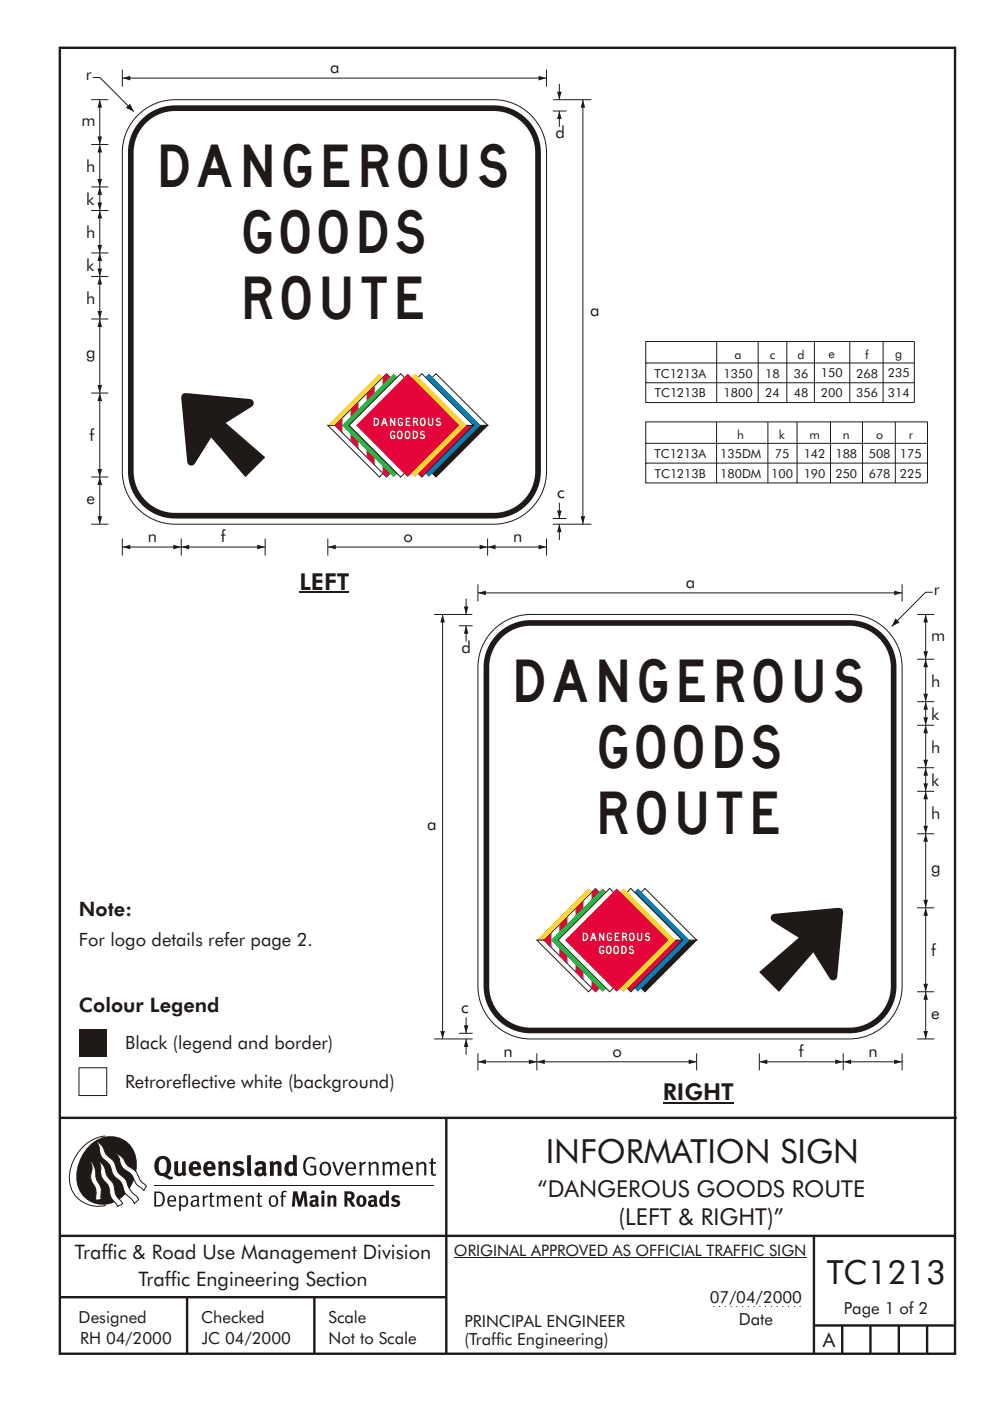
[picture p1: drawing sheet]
<svg xmlns="http://www.w3.org/2000/svg" width="210mm" height="297mm" viewBox="0 0 210 297" stroke-linecap="round" stroke-linejoin="round" font-family="sans-serif">
<path d="M137 77h57M152.1 72.4v13M160.9 72.4v13M166.9 72.4v13M172.8 72.4v13M180.3 72.4v13M187.4 72.4v13M137 81.2h57M194 85.3h-57v-12.9h57v13M96.3 266.7h74.7" fill="none" stroke="#1f1a17" stroke-width=".21"/>
<path d="M12.7 10.1h189.9v276.9h-189.9zM12.7 237h190.3M94.7 236.9v50.1M12.7 262h190M172.7 262v25M172.7 281h30M178.7 281v6M184.7 281v6M190.7 281v6M196.7 281v6" fill="none" stroke="#1f1a17" stroke-width=".51"/>
<path d="M16.8 226.4h5.8v5.9h-5.8z" fill-rule="evenodd" fill="#fff" stroke="#1f1a17" stroke-width=".21"/>
<path d="M16.8 218.2h5.8v5.9h-5.8z" fill="#1f1a17"/>
<path d="M151.3 277h19.3" fill="none" stroke="#1f1a17" stroke-width=".21" stroke-dasharray=".2 1" stroke-linecap="butt"/>
<path d="M12.7 275h82M39.7 275v12M66.7 275v12" fill="none" stroke="#1f1a17" stroke-width=".51"/>
<path d="M63.5 125.6h10.6M140.6 233.8h15.1" fill="none" stroke="#1f1a17" stroke-width=".22"/>
<path d="M104.7 133.6a11.2 11.2 0 0 1 7.9-3.3h67.6a11.2 11.2 0 0 1 11.2 11.2v67.6a11.2 11.2 0 0 1-11.2 11.2h-67.6a11.2 11.2 0 0 1-11.2-11.2v-67.6a11.2 11.2 0 0 1 3.3-7.9z" fill="none" stroke="#1f1a17" stroke-width=".21"/>
<path d="M105.1 134.8a10 10 0 0 1 7.5-3.3h67.6a10 10 0 0 1 10 10v67.6a10 10 0 0 1-10 10h-67.6a10 10 0 0 1-10-10v-67.6a9.9 9.9 0 0 1 2.5-6.7z" fill-rule="evenodd" fill="#1f1a17"/>
<path d="M106.4 135.3a8.8 8.8 0 0 1 6.2-2.6h67.6a8.8 8.8 0 0 1 8.8 8.8v67.6a8.8 8.8 0 0 1-8.8 8.8h-67.6a8.8 8.8 0 0 1-8.8-8.8v-67.6a8.8 8.8 0 0 1 2.6-6.2z" fill-rule="evenodd" fill="#fff"/>
<path d="M197.9 125.6h-1.5l-7.2 7.2" fill="none" stroke="#1f1a17" stroke-width=".21"/>
<path d="M190 131.1l.9 .9-1.7 .8 .8-1.7-.8 1.7z" fill-rule="evenodd" fill="#1f1a17"/>
<path d="M196.4 192.5v17.8" fill="none" stroke="#1f1a17" stroke-width=".21"/>
<g fill="#1f1a17">
<path d="M196.4 192.5l.5 1.7h-1l.5-1.7 .5 1.7z" fill-rule="evenodd"/>
<path d="M195.9 208.6h1l-.5 1.7 .5-1.7-.5 1.7z" fill-rule="evenodd"/>
</g>
<path d="M196.4 210.3v10" fill="none" stroke="#1f1a17" stroke-width=".21"/>
<g fill="#1f1a17">
<path d="M196.4 210.3l.5 1.7h-1l.5-1.7 .5 1.7z" fill-rule="evenodd"/>
<path d="M195.9 218.6h1l-.5 1.7 .5-1.7-.5 1.7z" fill-rule="evenodd"/>
</g>
<path d="M101.4 125.7h90" fill="none" stroke="#1f1a17" stroke-width=".21"/>
<g fill="#1f1a17">
<path d="M189.7 125.2l1.7 .5-1.7 .5 1.7-.5-1.7 .5z" fill-rule="evenodd"/>
<path d="M101.4 125.7l1.7-.5v1z" fill-rule="evenodd"/>
</g>
<path d="M191.4 123.9v3.6M194.6 210.3h3.6" fill="none" stroke="#1f1a17" stroke-width=".21"/>
<path d="M163.8 194l.5-.3 13.6-1.2a.87 .87 0 0 1 1 1l-1.3 13.5a.87 .87 0 0 1-.6 .8 .87 .87 0 0 1-1-.4l-3.4-5.5-7.3 8.4-4.2-4.2 8.4-7.3-5.6-3.5a.87 .87 0 0 1-.1-1.3z" fill-rule="evenodd" fill="#1f1a17"/>
<path d="M196.4 176.8v15.7M194.6 192.5h3.6" fill="none" stroke="#1f1a17" stroke-width=".21"/>
<g fill="#1f1a17">
<path d="M196.4 176.8l.5 1.7h-1l.5-1.7 .5 1.7z" fill-rule="evenodd"/>
<path d="M195.9 190.8h1l-.5 1.7 .5-1.7-.5 1.7z" fill-rule="evenodd"/>
</g>
<path d="M194.6 176.8h3.6M196.4 167.8v9" fill="none" stroke="#1f1a17" stroke-width=".21"/>
<g fill="#1f1a17">
<path d="M196.4 167.8l.5 1.7h-1l.5-1.7 .5 1.7z" fill-rule="evenodd"/>
<path d="M195.9 175.1h1l-.5 1.7 .5-1.7-.5 1.7z" fill-rule="evenodd"/>
</g>
<path d="M194.6 167.8h3.6M196.4 162.8v5" fill="none" stroke="#1f1a17" stroke-width=".21"/>
<g fill="#1f1a17">
<path d="M196.4 162.8l.5 1.7h-1l.5-1.7 .5 1.7z" fill-rule="evenodd"/>
<path d="M195.9 166.1h1l-.5 1.7 .5-1.7-.5 1.7z" fill-rule="evenodd"/>
</g>
<path d="M196.4 153.8v9M194.6 162.8h3.6" fill="none" stroke="#1f1a17" stroke-width=".21"/>
<g fill="#1f1a17">
<path d="M196.4 153.8l.5 1.7h-1l.5-1.7 .5 1.7z" fill-rule="evenodd"/>
<path d="M195.9 161.1h1l-.5 1.7 .5-1.7-.5 1.7z" fill-rule="evenodd"/>
</g>
<path d="M194.6 153.8h3.6M196.4 148.8v5" fill="none" stroke="#1f1a17" stroke-width=".21"/>
<g fill="#1f1a17">
<path d="M196.4 148.8l.5 1.7h-1l.5-1.7 .5 1.7z" fill-rule="evenodd"/>
<path d="M195.9 152.1h1l-.5 1.7 .5-1.7-.5 1.7z" fill-rule="evenodd"/>
</g>
<path d="M196.4 139.8v9M194.6 148.8h3.6" fill="none" stroke="#1f1a17" stroke-width=".21"/>
<g fill="#1f1a17">
<path d="M196.4 139.8l.5 1.7h-1l.5-1.7 .5 1.7z" fill-rule="evenodd"/>
<path d="M195.9 147.1h1l-.5 1.7 .5-1.7-.5 1.7z" fill-rule="evenodd"/>
</g>
<path d="M194.6 130.3h3.6M196.4 130.3v9.5" fill="none" stroke="#1f1a17" stroke-width=".21"/>
<g fill="#1f1a17">
<path d="M196.4 130.3l.5 1.7h-1l.5-1.7 .5 1.7z" fill-rule="evenodd"/>
<path d="M195.9 138.1h1l-.5 1.7 .5-1.7-.5 1.7z" fill-rule="evenodd"/>
</g>
<path d="M125.9 199.3h21.9l-11 11z" fill="#1f1a17" stroke="#1f1a17" stroke-width=".21"/>
<path d="M125.9 199.3l10.9-10.9 11 10.9z" fill-rule="evenodd" fill="#fff" stroke="#1f1a17" stroke-width=".21"/>
<path d="M124.4 199.3l10.9-10.9 11 10.9-11 11z" fill="#0073c7"/>
<path d="M122.9 199.3h21.9l-11 11z" fill="#e6053b" stroke="#1f1a17" stroke-width=".21"/>
<path d="M122.9 199.3l10.9-10.9 11 10.9z" fill-rule="evenodd" fill="#fff" stroke="#1f1a17" stroke-width=".21"/>
<g fill="#fad617">
<path d="M121.4 199.3l10.9-10.9 11 10.9-11 11z"/>
<path d="M124.8 188.4l11 10.9h-21.9z"/>
</g>
<g fill="#fff" stroke="#1f1a17" stroke-width=".21">
<path d="M113.9 199.3h21.9l-11 11z" fill-rule="evenodd"/>
<path d="M115.4 199.3l10.9-10.9 11 10.9-11 11z" fill-rule="evenodd"/>
</g>
<path d="M117 197.7v3.2l-1.6-1.6zM120.4 194.3v10l-1.7-1.7v-6.6zM122.1 192.6l1.7-1.7v16.8l-1.7-1.7zM126.3 188.4l.9 .8v20.2l-.9 .9-.8-.9v-20.2zM128.9 190.9l1.7 1.7v13.4l-1.7 1.7zM132.3 194.3l1.7 1.7v6.6l-1.7 1.7zM135.7 197.7l1.6 1.6-1.6 1.6z" fill-rule="evenodd" fill="#e6053b"/>
<path d="M116.9 199.3l10.9-10.9 11 10.9-11 11z" fill="#1fb53b"/>
<path d="M118.4 199.3l10.9-10.9 11 10.9-11 11z" fill-rule="evenodd" fill="#fff" stroke="#1f1a17" stroke-width=".21"/>
<path d="M119.9 199.3l10.9-10.9 11 10.9-11 11z" fill="#e6053b"/>
<path d="M93.9 130.3v90M194.6 139.8h3.6" fill="none" stroke="#1f1a17" stroke-width=".21"/>
<g fill="#1f1a17">
<path d="M93.9 130.3l.5 1.7h-1l.5-1.7 .5 1.7z" fill-rule="evenodd"/>
<path d="M93.4 218.6h1l-.5 1.7 .5-1.7-.5 1.7z" fill-rule="evenodd"/>
</g>
<path d="M98.9 132.7v3.3" fill="none" stroke="#1f1a17" stroke-width=".21"/>
<path d="M98.9 132.7l.5 1.7h-1l.5-1.7 .5 1.7z" fill-rule="evenodd" fill="#1f1a17"/>
<path d="M98.9 220.3v3.3" fill="none" stroke="#1f1a17" stroke-width=".21"/>
<path d="M98.9 220.3l.5 1.7h-1l.5-1.7 .5 1.7z" fill-rule="evenodd" fill="#1f1a17"/>
<path d="M98.9 126.9v3.4" fill="none" stroke="#1f1a17" stroke-width=".21"/>
<path d="M98.4 128.6h1l-.5 1.7 .5-1.7-.5 1.7z" fill-rule="evenodd" fill="#1f1a17"/>
<path d="M98.9 215.7v3.4" fill="none" stroke="#1f1a17" stroke-width=".21"/>
<path d="M98.4 217.4h1l-.5 1.7 .5-1.7-.5 1.7z" fill-rule="evenodd" fill="#1f1a17"/>
<path d="M92.1 130.3h8.1M97.4 132.7h2.9M101.4 123.9v3.6M97.4 219.1h2.9M92.1 220.3h8.2M101.4 225.1h12.5M194.6 220.3h3.6" fill="none" stroke="#1f1a17" stroke-width=".21"/>
<g fill="#1f1a17">
<path d="M112.2 224.6l1.7 .5-1.7 .5 1.7-.5-1.7 .5z" fill-rule="evenodd"/>
<path d="M101.4 225.1l1.7-.5v1z" fill-rule="evenodd"/>
</g>
<path d="M101.4 223.3v3.6M113.9 223.3v3.6M113.9 225.1h33.9" fill="none" stroke="#1f1a17" stroke-width=".21"/>
<g fill="#1f1a17">
<path d="M146.1 224.6l1.7 .5-1.7 .5 1.7-.5-1.7 .5z" fill-rule="evenodd"/>
<path d="M113.9 225.1l1.7-.5v1z" fill-rule="evenodd"/>
</g>
<path d="M147.8 223.3v3.6M178.9 225.1h12.5" fill="none" stroke="#1f1a17" stroke-width=".21"/>
<g fill="#1f1a17">
<path d="M189.7 224.6l1.7 .5-1.7 .5 1.7-.5-1.7 .5z" fill-rule="evenodd"/>
<path d="M178.9 225.1l1.7-.5v1z" fill-rule="evenodd"/>
</g>
<path d="M161.1 225.1h17.8M178.9 223.3v3.6M191.4 223.3v3.6" fill="none" stroke="#1f1a17" stroke-width=".21"/>
<g fill="#1f1a17">
<path d="M177.2 224.6l1.7 .5-1.7 .5 1.7-.5-1.7 .5z" fill-rule="evenodd"/>
<path d="M161.1 225.1l1.7-.5v1z" fill-rule="evenodd"/>
</g>
<path d="M29.2 24.4a11.2 11.2 0 0 1 7.9-3.3h67.7a11.2 11.2 0 0 1 11.2 11.2v67.6a11.2 11.2 0 0 1-11.2 11.2h-67.7a11.2 11.2 0 0 1-11.1-11.2v-67.6a11.2 11.2 0 0 1 3.2-7.9zM161.1 223.3v3.6" fill="none" stroke="#1f1a17" stroke-width=".21"/>
<path d="M29.7 25.7a10 10 0 0 1 7.4-3.4h67.7a10 10 0 0 1 10 10v67.6a10 10 0 0 1-10 10h-67.7a10 10 0 0 1-9.9-10v-67.6a9.9 9.9 0 0 1 2.5-6.6z" fill-rule="evenodd" fill="#1f1a17"/>
<path d="M30.9 26.1a8.8 8.8 0 0 1 6.2-2.6h67.7a8.8 8.8 0 0 1 8.8 8.8v67.6a8.8 8.8 0 0 1-8.8 8.8h-67.7a8.8 8.8 0 0 1-8.7-8.8v-67.6a8.8 8.8 0 0 1 2.5-6.2z" fill-rule="evenodd" fill="#fff"/>
<path d="M19.7 16.4h1.5l7.2 7.3" fill="none" stroke="#1f1a17" stroke-width=".21"/>
<path d="M26.7 22.9l.9-.9 .8 1.7-1.7-.8 1.7 .8z" fill-rule="evenodd" fill="#1f1a17"/>
<path d="M21.2 83.3v17.8" fill="none" stroke="#1f1a17" stroke-width=".21"/>
<g fill="#1f1a17">
<path d="M21.2 83.3l.5 1.7h-1l.5-1.7 .5 1.7z" fill-rule="evenodd"/>
<path d="M20.7 99.4h1l-.5 1.7 .5-1.7-.5 1.7z" fill-rule="evenodd"/>
</g>
<path d="M21.2 101.1v10" fill="none" stroke="#1f1a17" stroke-width=".21"/>
<g fill="#1f1a17">
<path d="M21.2 101.1l.5 1.7h-1l.5-1.7 .5 1.7z" fill-rule="evenodd"/>
<path d="M20.7 109.4h1l-.5 1.7 .5-1.7-.5 1.7z" fill-rule="evenodd"/>
</g>
<path d="M26 16.6h90" fill="none" stroke="#1f1a17" stroke-width=".21"/>
<g fill="#1f1a17">
<path d="M26 16.6l1.6-.5v1l-1.6-.5 1.6-.5z" fill-rule="evenodd"/>
<path d="M114.3 16.1l1.7 .5-1.7 .5v-1l1.7 .5z" fill-rule="evenodd"/>
</g>
<path d="M26 14.7v3.7M19.4 101.1h3.6" fill="none" stroke="#1f1a17" stroke-width=".21"/>
<path d="M38.7 83.6l.8-.3 13.5 1.3a.87 .87 0 0 1 .8 .7 .87 .87 0 0 1-.4 .9l-5.5 3.5 8.4 7.3-4.2 4.2-7.3-8.4-3.5 5.5a.87 .87 0 0 1-.9 .4 .87 .87 0 0 1-.7-.8l-1.2-13.6z" fill-rule="evenodd" fill="#1f1a17"/>
<path d="M21.2 67.6v15.7M19.4 83.3h3.6" fill="none" stroke="#1f1a17" stroke-width=".21"/>
<g fill="#1f1a17">
<path d="M21.2 67.6l.5 1.7h-1l.5-1.7 .5 1.7z" fill-rule="evenodd"/>
<path d="M20.7 81.6h1l-.5 1.7 .5-1.7-.5 1.7z" fill-rule="evenodd"/>
</g>
<path d="M21.2 58.6v9M19.4 67.6h3.6" fill="none" stroke="#1f1a17" stroke-width=".21"/>
<g fill="#1f1a17">
<path d="M21.2 58.6l.5 1.7h-1l.5-1.7 .5 1.7z" fill-rule="evenodd"/>
<path d="M20.7 65.9h1l-.5 1.7 .5-1.7-.5 1.7z" fill-rule="evenodd"/>
</g>
<path d="M19.4 58.6h3.6M21.2 53.6v5" fill="none" stroke="#1f1a17" stroke-width=".21"/>
<g fill="#1f1a17">
<path d="M21.2 53.6l.5 1.7h-1l.5-1.7 .5 1.7z" fill-rule="evenodd"/>
<path d="M20.7 56.9h1l-.5 1.7 .5-1.7-.5 1.7z" fill-rule="evenodd"/>
</g>
<path d="M19.4 53.6h3.6M21.2 44.6v9" fill="none" stroke="#1f1a17" stroke-width=".21"/>
<g fill="#1f1a17">
<path d="M21.2 44.6l.5 1.7h-1l.5-1.7 .5 1.7z" fill-rule="evenodd"/>
<path d="M20.7 51.9h1l-.5 1.7 .5-1.7-.5 1.7z" fill-rule="evenodd"/>
</g>
<path d="M21.2 39.6v5M19.4 44.6h3.6" fill="none" stroke="#1f1a17" stroke-width=".21"/>
<g fill="#1f1a17">
<path d="M21.2 39.6l.5 1.7h-1l.5-1.7 .5 1.7z" fill-rule="evenodd"/>
<path d="M20.7 42.9h1l-.5 1.7 .5-1.7-.5 1.7z" fill-rule="evenodd"/>
</g>
<path d="M19.4 39.6h3.6M21.2 30.6v9" fill="none" stroke="#1f1a17" stroke-width=".21"/>
<g fill="#1f1a17">
<path d="M21.2 30.6l.5 1.7h-1l.5-1.7 .5 1.7z" fill-rule="evenodd"/>
<path d="M20.7 37.9h1l-.5 1.7 .5-1.7-.5 1.7z" fill-rule="evenodd"/>
</g>
<path d="M19.4 21.1h3.6M21.2 21.1v9.5" fill="none" stroke="#1f1a17" stroke-width=".21"/>
<g fill="#1f1a17">
<path d="M21.2 21.1l.5 1.7h-1l.5-1.7 .5 1.7z" fill-rule="evenodd"/>
<path d="M20.7 28.9h1l-.5 1.7 .5-1.7-.5 1.7z" fill-rule="evenodd"/>
</g>
<path d="M81.5 90.2h22l-11 10.9z" fill="#1f1a17" stroke="#1f1a17" stroke-width=".21"/>
<path d="M81.5 90.2l11-11 11 11z" fill-rule="evenodd" fill="#fff" stroke="#1f1a17" stroke-width=".21"/>
<path d="M80 90.2l11-11 11 11-11 10.9z" fill="#0073c7"/>
<path d="M78.6 90.2h21.9l-11 10.9z" fill="#e6053b" stroke="#1f1a17" stroke-width=".21"/>
<path d="M78.6 90.2l10.9-11 11 11z" fill-rule="evenodd" fill="#fff" stroke="#1f1a17" stroke-width=".21"/>
<g fill="#fad617">
<path d="M77.1 90.2l10.9-11 11 11-11 10.9z"/>
<path d="M80.5 79.2l11 11h-21.9z"/>
</g>
<g fill="#fff" stroke="#1f1a17" stroke-width=".21">
<path d="M69.6 90.2h21.9l-11 10.9z" fill-rule="evenodd"/>
<path d="M82 79.2l11 11-11 10.9-10.9-10.9z" fill-rule="evenodd"/>
</g>
<path d="M72.7 88.6v3.2l-1.6-1.6zM74.4 86.9l1.7-1.7v10l-1.7-1.7zM77.8 83.5l1.7-1.7v16.8l-1.7-1.7zM82 79.2l.9 .9v20.2l-.9 .8-.8-.8v-20.2zM84.6 81.8l1.7 1.7v13.4l-1.7 1.7zM88 85.2l1.7 1.7v6.6l-1.7 1.7zM91.4 88.6l1.6 1.6-1.6 1.6z" fill-rule="evenodd" fill="#e6053b"/>
<path d="M72.6 90.2l10.9-11 11 11-11 10.9z" fill="#1fb53b"/>
<path d="M74.1 90.2l10.9-11 11 11-11 10.9z" fill-rule="evenodd" fill="#fff" stroke="#1f1a17" stroke-width=".21"/>
<path d="M75.6 90.2l10.9-11 11 11-11 10.9z" fill="#e6053b"/>
<path d="M19.4 30.6h3.6M123.7 21.1v90" fill="none" stroke="#1f1a17" stroke-width=".21"/>
<g fill="#1f1a17">
<path d="M123.7 21.1l.5 1.7h-1l.5-1.7 .5 1.7z" fill-rule="evenodd"/>
<path d="M123.2 109.4h1l-.5 1.7 .5-1.7-.5 1.7z" fill-rule="evenodd"/>
</g>
<path d="M118.7 23.5v3.4" fill="none" stroke="#1f1a17" stroke-width=".21"/>
<path d="M118.7 23.5l.5 1.7h-1l.5-1.7 .5 1.7z" fill-rule="evenodd" fill="#1f1a17"/>
<path d="M118.7 111.1v3.4" fill="none" stroke="#1f1a17" stroke-width=".21"/>
<path d="M118.7 111.1l.5 1.7h-1l.5-1.7 .5 1.7z" fill-rule="evenodd" fill="#1f1a17"/>
<path d="M118.7 17.8v3.3" fill="none" stroke="#1f1a17" stroke-width=".21"/>
<path d="M118.2 19.4h1l-.5 1.7 .5-1.7-.5 1.7z" fill-rule="evenodd" fill="#1f1a17"/>
<path d="M118.7 106.6v3.3" fill="none" stroke="#1f1a17" stroke-width=".21"/>
<path d="M118.2 108.2h1l-.5 1.7 .5-1.7-.5 1.7z" fill-rule="evenodd" fill="#1f1a17"/>
<path d="M116 14.7v3.7M117.3 23.5h2.9M117.4 21.1h8.1M19.4 111.1h3.6M103.5 116h12.5M117.3 111.1h8.2M117.3 109.9h2.9" fill="none" stroke="#1f1a17" stroke-width=".21"/>
<g fill="#1f1a17">
<path d="M103.5 116l1.6-.5v1l-1.6-.5 1.6-.5z" fill-rule="evenodd"/>
<path d="M114.3 115.5l1.7 .5-1.7 .5v-1l1.7 .5z" fill-rule="evenodd"/>
</g>
<path d="M69.6 116h33.9M103.5 114.2v3.6M116 114.2v3.6" fill="none" stroke="#1f1a17" stroke-width=".21"/>
<g fill="#1f1a17">
<path d="M69.6 116l1.6-.5v1l-1.6-.5 1.6-.5z" fill-rule="evenodd"/>
<path d="M101.8 115.5l1.7 .5-1.7 .5v-1l1.7 .5z" fill-rule="evenodd"/>
</g>
<path d="M26 116h12.5M69.6 114.2v3.6" fill="none" stroke="#1f1a17" stroke-width=".21"/>
<g fill="#1f1a17">
<path d="M26 116l1.6-.5v1l-1.6-.5 1.6-.5z" fill-rule="evenodd"/>
<path d="M36.8 115.5l1.7 .5-1.7 .5v-1l1.7 .5z" fill-rule="evenodd"/>
</g>
<path d="M26 114.2v3.6M38.5 114.2v3.6M38.5 116h17.8" fill="none" stroke="#1f1a17" stroke-width=".21"/>
<g fill="#1f1a17">
<path d="M38.5 116l1.6-.5v1l-1.6-.5 1.6-.5z" fill-rule="evenodd"/>
<path d="M54.6 115.5l1.7 .5-1.7 .5v-1l1.7 .5z" fill-rule="evenodd"/>
</g>
<path d="M137 94h59.8M137 98.2h59.8M152 89.4v13M162.9 89.4v13M169.1 89.4v13M176.2 89.4v13M183 89.4v13M190 89.4v13M56.3 114.2v3.6M196.8 102.4h-59.8v-13h59.8v13" fill="none" stroke="#1f1a17" stroke-width=".21"/>
<g fill="#1f1a17">
<path d="M64.9 245.6a1.61 1.61 0 0 1 2.1 .1l-.2 .2a1.17 1.17 0 0 0-1.4-.1 1.17 1.17 0 0 0-.6 1.2 1.42 1.42 0 0 0 1.2 1.9l.7-.2v-1.2h-.8l-.1-.4h1.3v1.9a1.82 1.82 0 0 1-2.2-.1 1.82 1.82 0 0 1-.6-2.1l.2-.7z" fill-rule="evenodd"/>
<path d="M68.2 246.6a1.77 1.77 0 0 0 .4 2.6 1.39 1.39 0 0 0 1.4-.5 1.39 1.39 0 0 0 .2-1.5 1.19 1.19 0 0 0-2-.6zM68.5 246.8a.83 .83 0 0 1 1 .1 .83 .83 0 0 1 .2 1 .75 .75 0 0 1-.6 1 .75 .75 0 0 1-.8-.8v-.9z" fill-rule="evenodd"/>
<path d="M70.5 246.4l.4-.1 .8 2.4 .8-2.3h.5l-1.1 2.8h-.4z" fill-rule="evenodd"/>
<path d="M73.6 246.7a1.74 1.74 0 0 0 .5 2.5h.9l.5-.3-.2-.3a.89 .89 0 0 1-1.1 .2 .89 .89 0 0 1-.4-.9h1.7a1.15 1.15 0 0 0-.4-1.4 1.15 1.15 0 0 0-1.5 .2zM74 246.9a.67 .67 0 0 1 .8-.1 .67 .67 0 0 1 .3 .7h-1.3z" fill-rule="evenodd"/>
<path d="M76.2 246.4l.4-.1 .1 .5 .5-.4 .5-.1-.2 .5a.61 .61 0 0 0-.8 .6v1.8h-.4z" fill-rule="evenodd"/>
<path d="M78.1 246.4l.5-.1 .1 .5a.89 .89 0 0 1 .9-.5 .89 .89 0 0 1 .7 .8v2.1h-.4v-2.1l-.1-.3-.3-.1-.8 .4v2.1h-.4z" fill-rule="evenodd"/>
<path d="M81.1 246.4l.4-.1 .1 .4a.83 .83 0 0 1 .8-.4 .83 .83 0 0 1 .7 .5 .86 .86 0 0 1 .9-.5 .86 .86 0 0 1 .7 .8v2.1h-.4l-.1-2.3a.5 .5 0 0 0-.8 0l-.2 .2v2.1h-.5v-2.2l-.4-.3-.7 .4v2.1h-.4z" fill-rule="evenodd"/>
<path d="M85.7 246.7a1.74 1.74 0 0 0 .5 2.5h.9l.5-.3-.2-.3a.89 .89 0 0 1-1.1 .2 .89 .89 0 0 1-.4-.9h1.7a1.15 1.15 0 0 0-.5-1.4 1.15 1.15 0 0 0-1.4 .2zM86 246.9a.67 .67 0 0 1 .9-.1 .67 .67 0 0 1 .3 .7h-1.3z" fill-rule="evenodd"/>
<path d="M88.3 246.4l.4-.1 .1 .5a.89 .89 0 0 1 .9-.5 .89 .89 0 0 1 .7 .8v2.1h-.4v-2.1l-.1-.3-.3-.1-.8 .4v2.1h-.4z" fill-rule="evenodd"/>
<path d="M91.5 245.7l.4-.2v.9h.7l-.2 .3h-.5v2.1l.1 .1h.5l.1 .3a.71 .71 0 0 1-1.2-.5v-2h-.3v-.3h.3z" fill-rule="evenodd"/>
<path d="M37 246.3l.8-.2v2a.46 .46 0 0 0 .2 .7 .46 .46 0 0 0 .6-.3v-2.2l.8-.1v2.3l.2 .6-.6 .3-.2-.3a1.03 1.03 0 0 1-1.2 .2 1.03 1.03 0 0 1-.6-1z" fill-rule="evenodd"/>
<path d="M40.4 246.6a1.64 1.64 0 0 0 0 2.3 1.64 1.64 0 0 0 2.3 .1l-.4-.5a.78 .78 0 0 1-.9 .3 .78 .78 0 0 1-.5-.8h1.8a1.37 1.37 0 0 0-.6-1.6 1.37 1.37 0 0 0-1.7 .2zM41 246.9a.48 .48 0 0 1 .7-.1 .48 .48 0 0 1 .2 .6h-1z" fill-rule="evenodd"/>
<path d="M43.5 246.6a1.65 1.65 0 0 0-.2 2 1.65 1.65 0 0 0 1.9 .7l.5-.3-.3-.5a.78 .78 0 0 1-.9 .3 .78 .78 0 0 1-.5-.8h1.8a1.37 1.37 0 0 0-.6-1.6 1.37 1.37 0 0 0-1.7 .2zM44.1 246.9a.48 .48 0 0 1 .6-.1 .48 .48 0 0 1 .2 .6h-.9z" fill-rule="evenodd"/>
<path d="M46.3 246.4l.7-.3 .1 .4a.95 .95 0 0 1 1-.3 .95 .95 0 0 1 .7 .9v2.2h-.8v-2.3l-.3-.2-.5 .3v2.2h-.8z" fill-rule="evenodd"/>
<path d="M49.7 246.5a1.73 1.73 0 0 1 2-.1l-.2 .6-.6-.2a.42 .42 0 0 0-.6 .3l.2 .2a1.23 1.23 0 0 1 1.4 1 1.47 1.47 0 0 1-2.3 .9l-.3-.1 .3-.6 .7 .3a.47 .47 0 0 0 .7-.3 .87 .87 0 0 0-1-.6l-.4-.2-.1-.4z" fill-rule="evenodd"/>
<path d="M54.1 246.6l.3 .6 .3-.2a.62 .62 0 0 1 .9 0v.4a1.21 1.21 0 0 0-1.3 .3 1.21 1.21 0 0 0-.2 1.4 1.19 1.19 0 0 0 1.7 0l.5 .3 .4-.4-.3-.4v-1.3a.96 .96 0 0 0-1.3-1.1zM55 248.1l.6-.1v.6a.43 .43 0 0 1-.6 .1 .43 .43 0 0 1 0-.6z" fill-rule="evenodd"/>
<path d="M57.2 246.4l.7-.3 .1 .4a.95 .95 0 0 1 1-.3 .95 .95 0 0 1 .7 .9v2.2h-.8v-2.3l-.3-.2-.5 .3v2.2h-.8z" fill-rule="evenodd"/>
<path d="M62.2 244.8v1.6a1.29 1.29 0 0 0-1.4 .1 1.29 1.29 0 0 0-.5 1.3 1.24 1.24 0 0 0 .5 1.4 1.24 1.24 0 0 0 1.5-.1l.1 .2h.7l-.1-4.3zM61.5 246.9h.4l.3 .1v1.5l-.3 .2a.48 .48 0 0 1-.6-.5 1.52 1.52 0 0 1 .2-1.3z" fill-rule="evenodd"/>
<path d="M52.4 245l.8-.2 .2 4.5h-.8l-.1-.2z" fill-rule="evenodd"/>
</g>
<path d="M22.4 240.9a9 9 0 0 0-7.4 10.8 6.2 6.2 0 0 0 7.5 3.9M32.7 251.4h59.4" fill="none" stroke="#1f1a17" stroke-width=".21"/>
<path d="M19.1 242.7a5.7 5.7 0 0 1 6.5-1.4 5.7 5.7 0 0 1 3.4 5.7 8.6 8.6 0 0 1-6.2 8.4 5.7 5.7 0 0 1-6.5-7.1 9.9 9.9 0 0 1 2.8-5.6z" fill-rule="evenodd" fill="#1f1a17"/>
<path d="M24.4 244.6a3.1 3.1 0 0 1 2.3 2.1l.8 .8a3.2 3.2 0 0 1 2 2.3l.4 .7 1.2 1-.6 .9-.2-.3a3.5 3.5 0 0 1-1.9-2 3.8 3.8 0 0 0-2.1-2.2 3.5 3.5 0 0 1-1-2.3zM20.4 242a3.4 3.4 0 0 1 1.9 2.4l.7 .9a3.3 3.3 0 0 1 1.7 2.5 4.4 4.4 0 0 0 1.7 2l.3 .3a6.1 6.1 0 0 0 2.5 3.7l.2 .5-.9 .9a6.1 6.1 0 0 0-1.9-2.2l-.4-.7a3.6 3.6 0 0 0-1.9-2.8l-.6-1.1a3.6 3.6 0 0 0-1.9-2.8 3.7 3.7 0 0 1-.8-2.4zM21 246.2a3.4 3.4 0 0 1 1.5 2.7l.6 .9a3.8 3.8 0 0 1 1.4 3.1l.3 .8 1.2 1.5-1 .6-.5-.8a3.2 3.2 0 0 1-1.3-2.8 4.3 4.3 0 0 0-1.4-2.2 4.7 4.7 0 0 1-.5-2.9zM19.2 246.1a5.1 5.1 0 0 1 1.2 3.7l.3 .7a3.1 3.1 0 0 1 .7 3l.1 .8-1.1 .2-.1-.8a3.5 3.5 0 0 0-.9-3.2 3.6 3.6 0 0 1 .1-2.6z" fill-rule="evenodd" fill="#fff" stroke="#1f1a17" stroke-width=".21"/>
<g fill="#1f1a17">
<path d="M33.4 245.5a2.51 2.51 0 0 0 .4 3.7l.8 .2a2.78 2.78 0 0 0 2 .6l.2-.5h-.6l-.7-.4a2.56 2.56 0 0 0 0-3.8 1.83 1.83 0 0 0-2.1 .2zM34 245.9a.87 .87 0 0 1 1 0 .87 .87 0 0 1 .4 .9v.4a1.17 1.17 0 0 1-.9 1.5h-.3a2.38 2.38 0 0 1-.2-2.8z" fill-rule="evenodd"/>
<path d="M33.1 252.9v2.6a1.12 1.12 0 0 0 1.2-.3 1.12 1.12 0 0 0 .2-1.1l-.1-.6-.3-.4zM32.7 252.6h1.1a1.67 1.67 0 0 1 1.2 1.7 1.67 1.67 0 0 1-1.3 1.5h-1zM36.1 253.9l-.2 .6h1.1a.55 .55 0 0 0-.3-.7 .55 .55 0 0 0-.6 .1zM35.8 253.8a.95 .95 0 0 1 1.2-.2 .95 .95 0 0 1 .4 1.1h-1.5a.72 .72 0 0 0 .4 .8 .72 .72 0 0 0 .9-.1l.1 .2a1.15 1.15 0 0 1-1.5 0 1.15 1.15 0 0 1-.2-1.5zM38.4 254.1v1.2a.7 .7 0 0 0 .9 .1 .7 .7 0 0 0 .2-.9 .61 .61 0 0 0-.4-.7 .61 .61 0 0 0-.7 .3zM38 253.5l.3-.1 .1 .4a.95 .95 0 0 1 1.2-.1 .95 .95 0 0 1 .3 1.1 .92 .92 0 0 1-.5 1 .92 .92 0 0 1-1-.2v1.1l-.4 .1zM40.9 254.9a.5 .5 0 0 0 .2 .7 .5 .5 0 0 0 .7-.3v-.7zM40.5 253.8a1 1 0 0 1 1.7 .2v1.4l.2 .3-.2 .2-.3-.3a.78 .78 0 0 1-1.4-.1 .78 .78 0 0 1 .8-1.1h.5a.58 .58 0 0 0-.3-.7 .58 .58 0 0 0-.7 .3zM43 253.5l.3-.1 .1 .4 .3-.3h.5l-.2 .3a.52 .52 0 0 0-.6 .6v1.4h-.4zM44.6 252.9l.4-.1-.1 .7h.6l-.1 .3h-.5v1.5a.35 .35 0 0 0 .6 .3v.2a.57 .57 0 0 1-.6 .1 .57 .57 0 0 1-.3-.5v-1.6h-.3v-.3h.3zM45.9 253.5l.4-.1 .1 .4 .2-.2a.64 .64 0 0 1 1 .2 .7 .7 0 0 1 .8-.4 .7 .7 0 0 1 .5 .7v1.7h-.4v-1.7l-.2-.3-.7 .3v1.7h-.3v-1.6a.38 .38 0 0 0-.3-.5 .38 .38 0 0 0-.5 .3l-.1 .1v1.7h-.4zM50.2 253.9l-.2 .6h1.1a.55 .55 0 0 0-.2-.7 .55 .55 0 0 0-.7 .1zM49.9 253.8a.95 .95 0 0 1 1.2-.2 .95 .95 0 0 1 .4 1.1h-1.5a.72 .72 0 0 0 .4 .8 .72 .72 0 0 0 .9-.1l.1 .2a1.15 1.15 0 0 1-1.5 0 1.15 1.15 0 0 1-.2-1.5zM52.1 253.5l.3-.1 .1 .4a.72 .72 0 0 1 .8-.4 .72 .72 0 0 1 .6 .7v1.7h-.4v-1.5a.45 .45 0 0 0-.3-.6 .45 .45 0 0 0-.5 .3l-.2 .1v1.7h-.3zM54.7 252.9l.4-.1v.7h.6l-.1 .3h-.5v1.5a.35 .35 0 0 0 .5 .3v.2a.57 .57 0 0 1-.6 .1 .57 .57 0 0 1-.3-.5v-1.6h-.3v-.3h.3zM57.6 253.9l-.2 .7a.65 .65 0 0 0 .3 .9 .65 .65 0 0 0 .8-.3l.1-.1a.93 .93 0 0 0-.7-1.4zM57.3 253.8a1.12 1.12 0 0 1 1.4 0 1.12 1.12 0 0 1 .2 1.4 1.01 1.01 0 0 1-1.2 .7 1.01 1.01 0 0 1-.7-1.2zM59.9 252.6l.5-.2 .5 .2-.2 .2-.3-.1-.3 .2v.6h.6l-.1 .3h-.5v2h-.4v-2h-.2v-.3h.2zM62.2 252.6l-.3 3.2h.7l.1-2.2 .6 2.2h.5l.7-2.2 .1 2.2h.7l-.3-3.2h-.9l-.5 2.1-.5-2.1zM65.7 253.7l.3 .5a.51 .51 0 0 1 .5-.3 .51 .51 0 0 1 .4 .4v.1a.88 .88 0 0 0-1.1 .3 .88 .88 0 0 0 .2 1.1 .9 .9 0 0 0 1.1-.1l.3 .3 .4-.4-.3-.3v-1.1a.87 .87 0 0 0-.4-.8 .87 .87 0 0 0-1 .1zM66.4 254.9l.5-.1v.5l-.1 .1h-.3l-.2-.1zM68.2 253.5v2.3h.6v-2.4zM68.1 252.8a.4 .4 0 0 0 .8 0 .4 .4 0 0 0-.8 0zM69.4 253.5l.1 2.3h.6v-1.7a.33 .33 0 0 1 .4-.2 .33 .33 0 0 1 .2 .4v1.5h.7v-1.7a.75 .75 0 0 0-.6-.7 .75 .75 0 0 0-.8 .3v-.3zM73.1 252.6v3.2h.6v-1.3l.3 .2 .7 1.1h.7l-.9-1.4a.94 .94 0 0 0 .7-1 .94 .94 0 0 0-.9-.8zM73.7 253.1a.51 .51 0 0 1 .7 .1 .51 .51 0 0 1-.1 .8h-.6zM75.9 253.7a1.19 1.19 0 0 0-.1 1.8 1.19 1.19 0 0 0 1.7-.1 1.19 1.19 0 0 0 0-1.6 1.19 1.19 0 0 0-1.6-.1zM76.5 253.9h.2a.99 .99 0 0 1 0 1.5 1.06 1.06 0 0 1-.2-1.5zM78.1 253.7l.3 .5a.51 .51 0 0 1 .5-.3 .51 .51 0 0 1 .4 .4v.1a.88 .88 0 0 0-1.1 .3 .88 .88 0 0 0 .2 1.1 .9 .9 0 0 0 1.1-.1l.3 .3 .4-.4-.2-.3v-1.1a.87 .87 0 0 0-.5-.8 .87 .87 0 0 0-1 .1zM78.9 254.9l.4-.1v.5l-.1 .1h-.3l-.2-.1zM81.9 252.4v1.2a1.2 1.2 0 0 0-1.4 .5 1.2 1.2 0 0 0 .2 1.5l.5 .3 .8-.2v.1h.6l-.1-3.3zM81.4 254l.5 .1-.1 1.2a.46 .46 0 0 1-.5 0 .46 .46 0 0 1-.2-.6zM83.3 253.6a.79 .79 0 0 0-.2 1 .79 .79 0 0 0 1 .3 .33 .33 0 0 1 0 .5 .33 .33 0 0 1-.5 0l-.5-.2-.2 .4a1.15 1.15 0 0 0 1.2 .3 1.15 1.15 0 0 0 .8-1 1.49 1.49 0 0 0-1.2-.7 .4 .4 0 0 1 .3-.4 .4 .4 0 0 1 .4 .1l.2 .1 .2-.4a1.47 1.47 0 0 0-1.5 0z" fill-rule="evenodd"/>
</g>
<g font-size="9" fill="#1f1a17">
<text x="34.2" y="39.6">DANGEROUS</text>
<text x="51.7" y="53.6">GOODS</text>
<text x="52" y="67.6">ROUTE</text>
<text x="109.6" y="148.8">DANGEROUS</text>
<text x="127.2" y="162.8">GOODS</text>
<text x="127.4" y="176.8">ROUTE</text>
</g>
<g font-size="7.1" fill="#1f1a17">
<text x="115.8" y="246.5">INFORMATION SIGN</text>
<text x="175.4" y="272.3">TC1213</text>
</g>
<g font-size="4.9" fill="#1f1a17">
<text x="63.5" y="125.1">LEFT</text>
<text x="140.6" y="233.2">RIGHT</text>
<text x="114.1" y="253.8">“DANGEROUS GOODS ROUTE</text>
<text x="131.2" y="259.7">(LEFT &amp; RIGHT)”</text>
</g>
<g font-size="4.2" fill="#1f1a17">
<text x="16.8" y="194.2">Note:</text>
<text x="16.8" y="214.6">Colour Legend</text>
<text x="15.9" y="267">Traffic &amp; Road Use Management Division</text>
<text x="29.4" y="272.6">Traffic Engineering Section</text>
<text x="174.5" y="285.5">A</text>
</g>
<g font-size="3.9" fill="#1f1a17">
<text x="16.8" y="200.6">For logo details refer page 2.</text>
<text x="26.6" y="222.4">Black (legend and border)</text>
<text x="26.6" y="230.6">Retroreflective white (background)</text>
</g>
<g font-size="3.5" fill="#1f1a17">
<text x="18.2" y="17">r</text>
<text x="70.1" y="15.5">a</text>
<text x="17.3" y="26.7">m</text>
<text x="117.9" y="29.3">d</text>
<text x="18.3" y="36.5">h</text>
<text x="18.3" y="43.5">k</text>
<text x="18.3" y="50.5">h</text>
<text x="18.3" y="57.5">k</text>
<text x="18.3" y="64.5">h</text>
<text x="125.2" y="66.9">a</text>
<text x="18.3" y="75.9">g</text>
<text x="19" y="93.6">f</text>
<text x="18.3" y="106.9">e</text>
<text x="118.2" y="105.7">c</text>
<text x="31.3" y="114.9">n</text>
<text x="46.8" y="114.9">f</text>
<text x="85.6" y="114.9">o</text>
<text x="108.9" y="114.9">n</text>
<text x="145.5" y="124.7">a</text>
<text x="198.2" y="126.2">r</text>
<text x="197.5" y="135.8">m</text>
<text x="97.9" y="138.5">d</text>
<text x="197.5" y="145.6">h</text>
<text x="197.5" y="152.6">k</text>
<text x="197.5" y="159.6">h</text>
<text x="197.5" y="166.6">k</text>
<text x="197.5" y="173.6">h</text>
<text x="90.6" y="176.1">a</text>
<text x="197.5" y="185.1">g</text>
<text x="197.5" y="202.7">f</text>
<text x="97.9" y="214.8">c</text>
<text x="197.5" y="216.1">e</text>
<text x="106.8" y="224.1">n</text>
<text x="129.9" y="224.1">o</text>
<text x="169.5" y="224.1">f</text>
<text x="184.3" y="224.1">n</text>
<text x="16.7" y="280.5">Designed</text>
<text x="42.7" y="280.5">Checked</text>
<text x="69.7" y="280.5">Scale</text>
<text x="98.5" y="281.4">PRINCIPAL ENGINEER</text>
<text x="150.6" y="276.3">07/04/2000</text>
<text x="156.7" y="281">Date</text>
<text x="179" y="278.7">Page 1 of 2</text>
<text x="17" y="284.9">RH 04/2000</text>
<text x="42.8" y="284.9">JC 04/2000</text>
<text x="69.7" y="285">Not to Scale</text>
<text x="98.5" y="285.1">(Traffic Engineering)</text>
</g>
<text font-size="3.4" fill="#1f1a17" x="96.3" y="266.3">ORIGINAL APPROVED AS OFFICIAL TRAFFIC SIGN</text>
<g font-size="2.6" fill="#1f1a17">
<text x="155.9" y="76.1">a</text>
<text x="163.3" y="76.1">c</text>
<text x="169.2" y="76.1">d</text>
<text x="175.8" y="75.9">e</text>
<text x="183.6" y="76.1">f</text>
<text x="189.9" y="75.9">g</text>
<text x="138.8" y="80.1">TC1213A</text>
<text x="153.5" y="80.2">1350</text>
<text x="162.3" y="80.2">18</text>
<text x="168.4" y="80.2">36</text>
<text x="174.1" y="80">150</text>
<text x="181.6" y="80.2">268</text>
<text x="188.4" y="80">235</text>
<text x="138.9" y="84.2">TC1213B</text>
<text x="153.5" y="84.3">1800</text>
<text x="162.3" y="84.3">24</text>
<text x="168.4" y="84.3">48</text>
<text x="174.1" y="84.1">200</text>
<text x="181.6" y="84.3">356</text>
<text x="188.4" y="84.1">314</text>
<text x="156.4" y="93.1">h</text>
<text x="165.3" y="93.1">k</text>
<text x="171.7" y="93.1">m</text>
<text x="178.8" y="93.1">n</text>
<text x="185.9" y="93.1">o</text>
<text x="192.8" y="93.1">r</text>
<text x="138.8" y="97.2">TC1213A</text>
<text x="138.9" y="101.3">TC1213B</text>
<text x="152.8" y="97.2">135DM</text>
<text x="152.8" y="101.3">180DM</text>
<text x="163.6" y="101.3">100</text>
<text x="164.4" y="97.2">75</text>
<text x="170.5" y="97.2">142</text>
<text x="170.5" y="101.3">190</text>
<text x="177.2" y="97.2">188</text>
<text x="177.2" y="101.3">250</text>
<text x="184.3" y="97.2">508</text>
<text x="184.3" y="101.3">678</text>
<text x="190.9" y="97.2">175</text>
<text x="190.9" y="101.3">225</text>
</g>
<g font-size="1.8" fill="#fff">
<text x="79.3" y="90.3">DANGEROUS</text>
<text x="82.8" y="93.2">GOODS</text>
<text x="123.7" y="199.5">DANGEROUS</text>
<text x="127.1" y="202.3">GOODS</text>
</g>
</svg>
